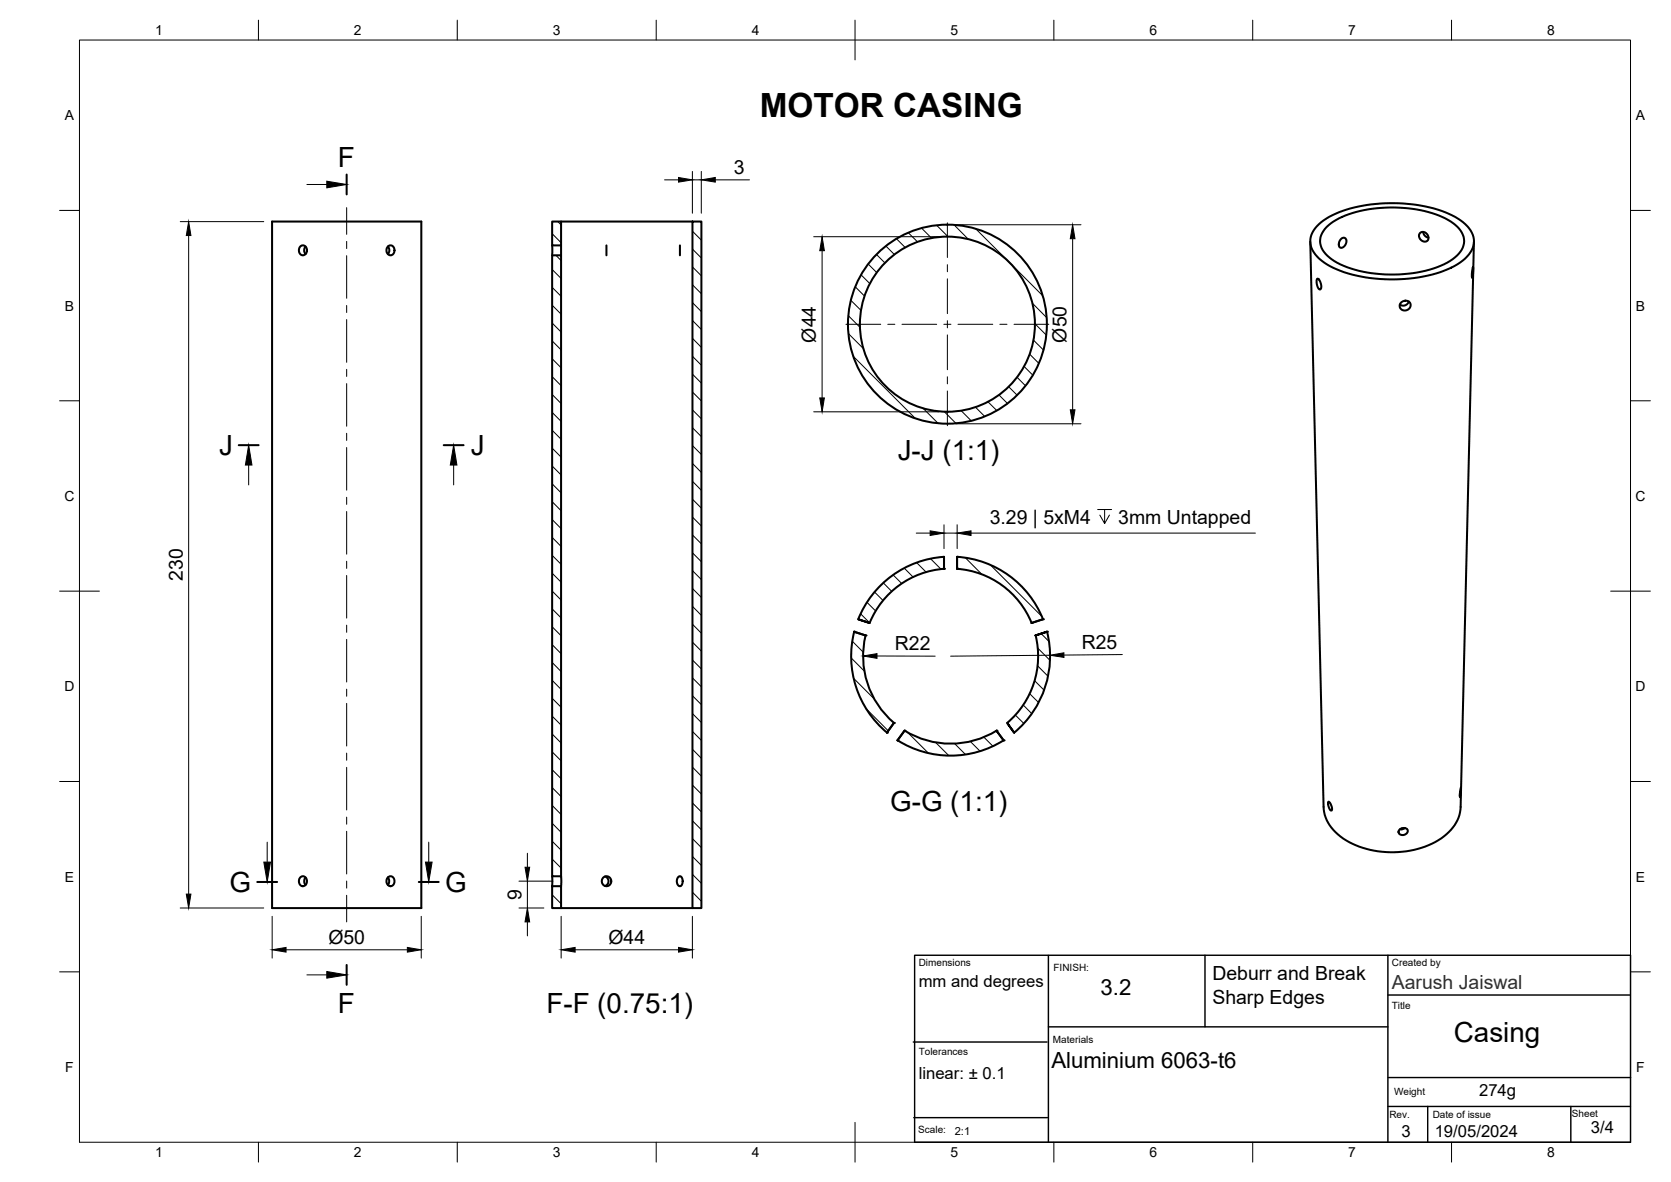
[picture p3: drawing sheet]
<svg xmlns="http://www.w3.org/2000/svg" width="420mm" height="297mm" viewBox="0 0 420 297" stroke-linecap="round" stroke-linejoin="round" font-family="sans-serif">
<!-- layer: Visible -->
<g fill="none" stroke="#000" stroke-width=".51">
<path d="M68.4 55.7h37.5v172.5h-37.5zM138.8 55.7h2.3v6h-2.3zM141.1 55.7h33M174.1 55.7h2.3v172.5h-2.3zM331.6 56.4a25.3 25.3 0 0 1 14.4-5.1 36.5 36.5 0 0 1 19.9 3.2 7.8 7.8 0 0 1 4.7 6.1 7.9 7.9 0 0 1-4.9 6.3 37.9 37.9 0 0 1-23.5 2.6 19.3 19.3 0 0 1-11.5-5.6 5.2 5.2 0 0 1 .9-7.5zM333.6 57a21.2 21.2 0 0 1 12.6-4.7 31.1 31.1 0 0 1 18.6 3.4 5.9 5.9 0 0 1 3.3 5.4 8.6 8.6 0 0 1-5.9 5.7 34.2 34.2 0 0 1-26-.8 7.1 7.1 0 0 1-4.3-5.4l.1-1.1 .5-1zM357 58.6l.8-.3 1 .5 .4 .8-.1 .5-.3 .5-.7 .1-1-.5-.3-.9zM357.9 58.3l.5 1 .8 .4M75.5 61.9l.9-.2 .7 .7v1.1l-.8 .6-.6-.1-.4-.5-.1-.8zM76.8 61.9a1.48 1.48 0 0 0 0 2M97.5 62l.4-.3h.4l.7 .4 .2 1-.5 .9-.7 .1-.6-.4-.2-1zM97.5 61.9a1.48 1.48 0 0 1 0 2"/>
<path d="M138.8 64.2h2.3v156h-2.3zM138.8 61.7v2.5M141.1 61.7v2.5M152.5 61.7v2.5M171 61.7v2.5M329.5 60.7l3.3 142.1a11.2 11.2 0 0 0 7.2 9.2 23.6 23.6 0 0 0 23.1-1.8 9.8 9.8 0 0 0 4.2-7.4l3.3-142.1M331.2 70.1l.5 .3 .5 1v.9l-.2 .4-.5-.2-.3-.9-.2-1.2zM337.1 60.2l.4-.4 .5-.1 .3 .3 .3 .5-.4 1.2-.8 .6-.5-.1-.3-.6 .1-.7zM352.3 76l.9-.4 .9 .1 .6 .8-.2 .8-.9 .7-1-.1-.7-.8 .1-.5zM354.2 75.8l-.3 .5-.6 .4-.7 .1-.6-.3M370.4 67.1v1.6l-.2 1.1-.1-.9zM237.4 139.9v3z"/>
<path d="M237.4 139.9a25 25 0 0 0-21.6 15.7M240.6 139.9v3M240.7 139.9a25 25 0 0 1 21.5 15.7M214.8 158.7a25.1 25.1 0 0 0 8.2 25.4l1.8-2.4a22 22 0 0 1-7.2-22l-2.8-.9M215.8 155.6l2.8 1zM237.4 142.9a22 22 0 0 0-18.7 13.6M240.7 142.9a22 22 0 0 1 18.7 13.6M260.4 159.7l2.8-.9-2.8 .9M260.4 159.7a22 22 0 0 1-7.1 22M262.2 155.6l-2.8 1M263.3 158.7a25 25 0 0 1-8.3 25.4M252.4 186a25.1 25.1 0 0 1-26.7 .1l1.8-2.5a22 22 0 0 0 23.1 0l1.7 2.5"/>
<path d="M253.2 181.7l1.8 2.4zM367.3 197.9l-.2 2.4zM334 201.5h.2l.5 .9 .2 .8-.1 .5-.4-.2-.3-.6zM351.8 208.6l.7-.5h.7l.6 .3 .2 .5-.5 .7-1 .3-.6-.3-.2-.3zM352.5 208.2v.2h-.5M353.3 208.1l-.8 .3M75.4 220.6l.9-.4 .7 .5 .2 1-.6 .9-.7 .1-.5-.5-.2-.9zM76.8 220.5l-.3 .8 .3 1.1M97.4 220.6l.6-.4h.3l.7 .4 .2 1.1-.5 .9-.7 .1-.6-.4-.2-1zM97.5 220.5l.4 .8-.4 1.1M138.8 222.7h2.3v5.5h-2.3zM138.8 220.2v2.5"/>
<path d="M141.1 228.2h33M141.1 220.2v2.5M152.1 220.3a1.25 1.25 0 0 1 .9 1.2 1.25 1.25 0 0 1-.9 1.1M170.6 220.4l.3-.2 .3 .1 .4 .7v1l-.6 .7-.4-.2-.4-.6v-.9z"/>
<circle cx="238.2" cy="81.5" r="25"/>
<circle cx="238.2" cy="81.5" r="22"/>
<circle cx="152.5" cy="221.5" r="1.22"/>
</g>
<g fill="#000">
<circle cx="240.6" cy="139.9" r=".25"/>
<circle cx="214.8" cy="158.8" r=".25"/>
<circle cx="215.8" cy="155.6" r=".25"/>
<circle cx="217.6" cy="159.7" r=".25"/>
<circle cx="237.4" cy="142.9" r=".25"/>
<circle cx="240.6" cy="142.9" r=".25"/>
<circle cx="259.4" cy="156.6" r=".25"/>
<circle cx="260.4" cy="159.7" r=".25"/>
<circle cx="262.2" cy="155.6" r=".25"/>
<circle cx="263.2" cy="158.8" r=".25"/>
<circle cx="223" cy="184.1" r=".25"/>
<circle cx="224.8" cy="181.7" r=".25"/>
<circle cx="225.7" cy="186.1" r=".25"/>
<circle cx="227.4" cy="183.6" r=".25"/>
<circle cx="250.6" cy="183.6" r=".25"/>
<circle cx="252.3" cy="186.1" r=".25"/>
<circle cx="253.2" cy="181.7" r=".25"/>
</g>
<!-- layer: BORDER -->
<g fill="none" stroke="#000" stroke-width=".25">
<path d="M20 10.1h390v276.9h-390zM65 5.1v5M115 5.1v5M165 5.1v5M215 5.1v10M265 5.1v5M315 5.1v5M365 5.1v5M15 52.9h5M410 52.9h5M15 100.7h5M410 100.7h5"/>
<path d="M15 148.6h10M405 148.6h10M15 196.4h5M410 196.4h5M15 244.2h5M410 244.2h5M65 287v5M115 287v5M165 287v5M215 282.1v9.9M265 287v5M315 287v5"/>
<path d="M365 287v5"/>
</g>
<!-- layer: TITLEBLOCK -->
<path d="M230 240.1h180v46.9h-180zM263.6 240.1v46.9M263.6 258h39.4M303 240.1v17.9h46M349 250h61M349 240.1v46.9M229.6 261.9h33.7M349 278.1h61M349 270.8h61M359 278.1v8.9M395 278.1v8.9M229.8 280.9h33.6" fill="none" stroke="#000" stroke-width=".36"/>
<!-- layer: FD_Dimensions -->
<g fill="none" stroke="#000" stroke-width=".25">
<path d="M45.3 55.7h21M47.4 59.2v165.5M167.1 45.2h3.5M174.1 43.1v10.5M174.1 45.2h2.2M176.3 43.1v10.5M179.9 45.2h8.5M204.6 59.5h31.5M240.3 56.5h31.5M269.7 60v43M206.7 63v37M204.6 103.5h31.5"/>
<path d="M240.3 106.5h31.5M230.4 134h3.5M237.4 131.9v6M237.4 134h3.3M240.7 131.9v6M244.2 134h71.5M276 128h3.5M277.7 128v3.6l-1.2-2.2M279 129.4l-1.3 2.2M220.5 164.9h14.6M264 164.7l-25 .2M282.2 164.5l-14.7 .1"/>
<path d="M132.6 214.4v3.5M45.3 228.2h21M68.4 230.3v10.5M71.9 238.7h30.5M105.9 230.3v10.5M130.5 228.2h6.3M130.5 221.4h8.5M132.6 221.4v6.8M132.6 231.7v3.5M141.1 230.3v10.5M144.6 238.7h26M174.1 230.3v10.5"/>
</g>
<g fill="#000" stroke="#000" stroke-width=".25">
<path d="M47.4 55.7l.6 3.5h-1.2zM170.6 44.6l3.5 .6-3.5 .6zM176.3 45.2l3.6-.6v1.2zM269.7 56.5l.6 3.5h-1.2zM206.7 59.5l.6 3.5h-1.2zM206.1 100h1.2l-.6 3.5zM269.1 103h1.2l-.6 3.5zM233.9 133.4l3.5 .6-3.5 .6zM240.7 134l3.5-.6v1.2zM217 164.9l3.5-.6v1.1zM264 164.7l3.5-.7v1.2zM132 217.9h1.2l-.6 3.5z"/>
<path d="M46.8 224.7h1.2l-.6 3.5zM68.4 238.7l3.5-.6v1.2zM102.4 238.1l3.5 .6-3.5 .6zM132.6 228.2l.6 3.5h-1.2zM141.1 238.7l3.5-.6v1.2zM170.6 238.1l3.5 .6-3.5 .6z"/>
</g>
<!-- layer: Hatching -->
<g fill="none" stroke="#000" stroke-width=".25">
<path d="M138.9 58.7l2.2 2.3M140.3 55.7l.8 .8M174.1 58.1l2.2 2.2M176.2 55.7l.1 .1M228.4 58.5l2.3 2.3M231.7 57.3l2.5 2.5M235.5 56.6l2.9 2.9M239.9 56.5l3.6 3.6M245.4 57.6l16.7 16.7M138.9 76.7l2.2 2.3M138.9 72.2l2.2 2.3M138.9 67.7l2.2 2.3"/>
<path d="M139.8 64.2l1.3 1.3M174.1 76l2.2 2.3M174.1 71.6l2.2 2.2M174.1 67.1l2.2 2.2M174.1 62.6l2.2 2.2M213.3 79.3l2.9 2.9M213.9 75.5l2.6 2.5M215.1 72.1l2.3 2.3M216.5 69.1l2.2 2.2M218.3 66.4l2.2 2.1M220.4 64l2.1 2.1M222.8 61.8l2.1 2.2"/>
<path d="M225.4 60l2.2 2.2M259.6 76.2l3.5 3.6M138.9 99.2l2.2 2.2M138.9 94.7l2.2 2.2M138.9 90.2l2.2 2.2M138.9 85.7l2.2 2.2M138.9 81.2l2.2 2.2M174.1 98.5l2.2 2.2M174.1 94l2.2 2.3M174.1 89.5l2.2 2.3M174.1 85l2.2 2.3M174.1 80.5l2.2 2.3"/>
<path d="M213.3 83.8l3.8 3.8M214.5 89.5l15.7 15.7M251.2 99.3l2.1 2.1M253.6 97.2l2.1 2.1M255.7 94.8l2.2 2.2M257.5 92.1l2.2 2.2M258.9 89l2.3 2.3M259.8 85.5l2.6 2.5M260.2 81.3l2.9 2.9M138.9 117.1l2.2 2.3M138.9 112.6l2.2 2.3M138.9 108.1l2.2 2.3"/>
<path d="M138.9 103.7l2.2 2.2M174.1 116.4l2.2 2.3M174.1 112l2.2 2.2M174.1 107.5l2.2 2.2M174.1 103l2.2 2.2M232.1 102.6l3.8 3.8M237.4 103.5l3 2.9M241.7 103.2l2.5 2.6M245.3 102.3l2.3 2.4M248.4 101l2.2 2.2M138.9 139.6l2.2 2.2M138.9 135.1l2.2 2.2"/>
<path d="M138.9 130.6l2.2 2.2M138.9 126.1l2.2 2.3M138.9 121.6l2.2 2.3M174.1 138.9l2.2 2.2M174.1 134.4l2.2 2.3M174.1 129.9l2.2 2.3M174.1 125.4l2.2 2.3M174.1 120.9l2.2 2.3M138.9 157.5l2.2 2.3M138.9 153l2.2 2.3M138.9 148.6l2.2 2.2M138.9 144.1l2.2 2.2"/>
<path d="M174.1 156.9l2.2 2.2M174.1 152.4l2.2 2.2M174.1 147.9l2.2 2.2M174.1 143.4l2.2 2.2M216.4 154.2l2.3 2.3M217.2 159.5l.4 .4M218 151.4l2.2 2.2M219.9 148.8l2.1 2.1M222.1 146.5l2.1 2.1M224.6 144.5l2.1 2.1M227.4 142.8l2.2 2.2M230.5 141.4l2.4 2.4"/>
<path d="M234 140.4l2.6 2.6M240.7 142.6l.4 .4M242.7 140.2l4.2 4.2M249 142l12.9 12.9M261.8 159.2l1.9 2M138.9 180l2.2 2.2M138.9 175.5l2.2 2.2M138.9 171l2.2 2.3M138.9 166.5l2.2 2.3M138.9 162l2.2 2.3M174.1 179.3l2.2 2.3M174.1 174.8l2.2 2.3"/>
<path d="M174.1 170.3l2.2 2.3M174.1 165.8l2.2 2.3M174.1 161.4l2.2 2.2M214 165.3l3.3 3.4M214.3 161.1l2.7 2.8M214.6 170.5l5.2 5.1M217.8 178.1l5.6 5.6M255.3 179.7l2.1 2.1M257.3 177.2l2.1 2.1M258.9 174.3l2.2 2.2M260.1 171.1l2.4 2.3M260.9 167.3l2.6 2.6"/>
<path d="M260.9 162.9l3.1 3M138.9 197.9l2.2 2.3M138.9 193.4l2.2 2.3M138.9 189l2.2 2.2M138.9 184.5l2.2 2.2M174.1 197.3l2.2 2.2M174.1 192.8l2.2 2.2M174.1 188.3l2.2 2.2M174.1 183.8l2.2 2.2M225.7 186l.1 .1M228.3 184.1l5.1 5.2M235.2 186.6l3.4 3.3"/>
<path d="M240 186.9l2.8 2.7M244 186.3l2.4 2.5M247.4 185.2l2.3 2.3M250.4 183.7l1.1 1.1M254.4 183.3l.7 .7M138.9 215.9l2.2 2.3M138.9 211.4l2.2 2.3M138.9 206.9l2.2 2.3M138.9 202.4l2.2 2.3M174.1 219.7l2.2 2.3M174.1 215.2l2.2 2.3M174.1 210.7l2.2 2.3"/>
<path d="M174.1 206.3l2.2 2.2M174.1 201.8l2.2 2.2M138.9 224.9l2.2 2.2M174.1 224.2l2.2 2.3"/>
</g>
<!-- layer: Section Lines -->
<path d="M87.2 43.9v5M60 111.9h5M111.6 111.9h5M64.7 221.6h5M105.3 221.6h5M87.2 242.5v5" fill="none" stroke="#000" stroke-width=".51"/>
<path d="M77.2 46.4h5M62.5 116.9v5M114.1 116.9v5M67.2 211.6v5M107.8 211.6v5M77.2 245h5" fill="none" stroke="#000" stroke-width=".25"/>
<path d="M82.2 45.5l5 .9-5 .8zM62.5 111.9l.9 5h-1.7zM114.1 111.9l.8 5h-1.7zM66.3 216.6h1.7l-.8 5zM107 216.6h1.6l-.8 5zM82.2 244.1l5 .9-5 .8z" fill="#000" stroke="#000" stroke-width=".25"/>
<!-- layer: Smart Centers -->
<g fill="none" stroke="#000" stroke-width=".25">
<path d="M87.2 52.2v6.7M238.2 56v8.7M87.2 60.7v1.8M87.2 64.2v10.8M87.2 76.8v1.7M238.2 66.5v1.8M238.2 70.1v8.7M87.2 80.3v10.7M87.2 92.8v1.8M87.2 96.4v10.7M212.7 81.5h8.7M223.2 81.5h1.8"/>
<path d="M226.8 81.5h8.7M237.3 81.5h1.8M238.2 80.6v1.8M238.2 84.2v8.7M238.2 94.7v1.8M238.2 98.3v8.7M240.9 81.5h8.7M251.4 81.5h1.8M255 81.5h8.7M87.2 108.9v1.8M87.2 112.5v10.7M87.2 125v1.8"/>
<path d="M87.2 128.6v10.7M87.2 141v1.8M87.2 144.6v10.7M87.2 157.1v1.8M87.2 160.7v10.7M87.2 173.2v1.8M87.2 176.8v10.7M87.2 189.3v1.8M87.2 192.8v10.7M87.2 205.3v1.8M87.2 208.9v10.7M87.2 221.4v1.8"/>
<path d="M87.2 225v6.7"/>
</g>
<text font-size="8.4" x="191.1" y="29.4">MOTOR CASING</text>
<g font-size="7">
<text x="84.9" y="41.9">F</text>
<text x="55.1" y="114.3">J</text>
<text x="118.4" y="114.3">J</text>
<text x="225.7" y="115.6">J-J (1:1)</text>
<text x="223.8" y="203.8">G-G (1:1)</text>
<text x="57.7" y="224.1">G</text>
<text x="111.9" y="224.1">G</text>
<text x="84.9" y="254.5">F</text>
<text x="137.4" y="254.5">F-F (0.75:1)</text>
<text x="365.6" y="261.9">Casing</text>
</g>
<g font-size="5.6">
<text x="276.7" y="250.1">3.2</text>
<text x="264.4" y="268.4">Aluminium 6063-t6</text>
</g>
<g font-size="4.9">
<text x="184.6" y="43.7">3</text>
<text x="205.2" y="86.1" transform="rotate(-90 205.2 86.1)">Ø44</text>
<text x="268.2" y="86.1" transform="rotate(-90 268.2 86.1)">Ø50</text>
<text x="248.9" y="131.6">3.29 | 5xM4</text>
<text x="281.2" y="131.6">3mm Untapped</text>
<text x="46" y="146" transform="rotate(-90 46 146)">230</text>
<text x="225" y="163.5">R22</text>
<text x="272" y="163.1" transform="rotate(-1 272 163.1)">R25</text>
<text x="131.1" y="226.2" transform="rotate(-90 131.1 226.2)">9</text>
<text x="82.6" y="237.1">Ø50</text>
<text x="153" y="237.1">Ø44</text>
<text x="304.8" y="246.4">Deburr and Break</text>
<text x="304.8" y="252.4">Sharp Edges</text>
</g>
<text font-size="4.9" fill="#2f2f2f" x="350" y="248.5">Aarush Jaiswal</text>
<g font-size="4.2">
<text x="231" y="248.1">mm and degrees</text>
<text x="231" y="271">linear: ± 0.1</text>
<text x="371.9" y="275.5">274g</text>
<text x="352.4" y="285.7">3</text>
<text x="360.7" y="285.8">19/05/2024</text>
<text x="400" y="284.8">3/4</text>
</g>
<g font-size="3.5">
<text x="39" y="8.8">1</text>
<text x="89" y="8.8">2</text>
<text x="139" y="8.8">3</text>
<text x="189" y="8.8">4</text>
<text x="239" y="8.8">5</text>
<text x="289" y="8.8">6</text>
<text x="339" y="8.8">7</text>
<text x="389" y="8.8">8</text>
<text x="16.3" y="30.2">A</text>
<text x="411.3" y="30.2">A</text>
<text x="16.3" y="78">B</text>
<text x="411.3" y="78">B</text>
<text x="16.2" y="125.9">C</text>
<text x="411.2" y="125.9">C</text>
<text x="16.2" y="173.7">D</text>
<text x="411.2" y="173.7">D</text>
<text x="16.3" y="221.6">E</text>
<text x="411.3" y="221.6">E</text>
<text x="16.4" y="269.4">F</text>
<text x="411.4" y="269.4">F</text>
<text x="39" y="290.8">1</text>
<text x="89" y="290.8">2</text>
<text x="139" y="290.8">3</text>
<text x="189" y="290.8">4</text>
<text x="239" y="290.8">5</text>
<text x="289" y="290.8">6</text>
<text x="339" y="290.8">7</text>
<text x="389" y="290.8">8</text>
</g>
<text font-size="2.8" x="240.1" y="285.1">2:1</text>
<g font-size="2.5">
<text x="231" y="242.9">Dimensions</text>
<text x="264.9" y="243.9">FINISH:</text>
<text x="350" y="242.9">Created by</text>
<text x="349.9" y="253.5">Title</text>
<text x="264.8" y="262.1">Materials</text>
<text x="231" y="265.2">Tolerances</text>
<text x="350.5" y="275.2">Weight</text>
<text x="349.4" y="280.9">Rev.</text>
<text x="360.2" y="281.1">Date of issue</text>
<text x="395.2" y="280.8">Sheet</text>
<text x="230.9" y="284.8">Scale:</text>
</g>
</svg>
